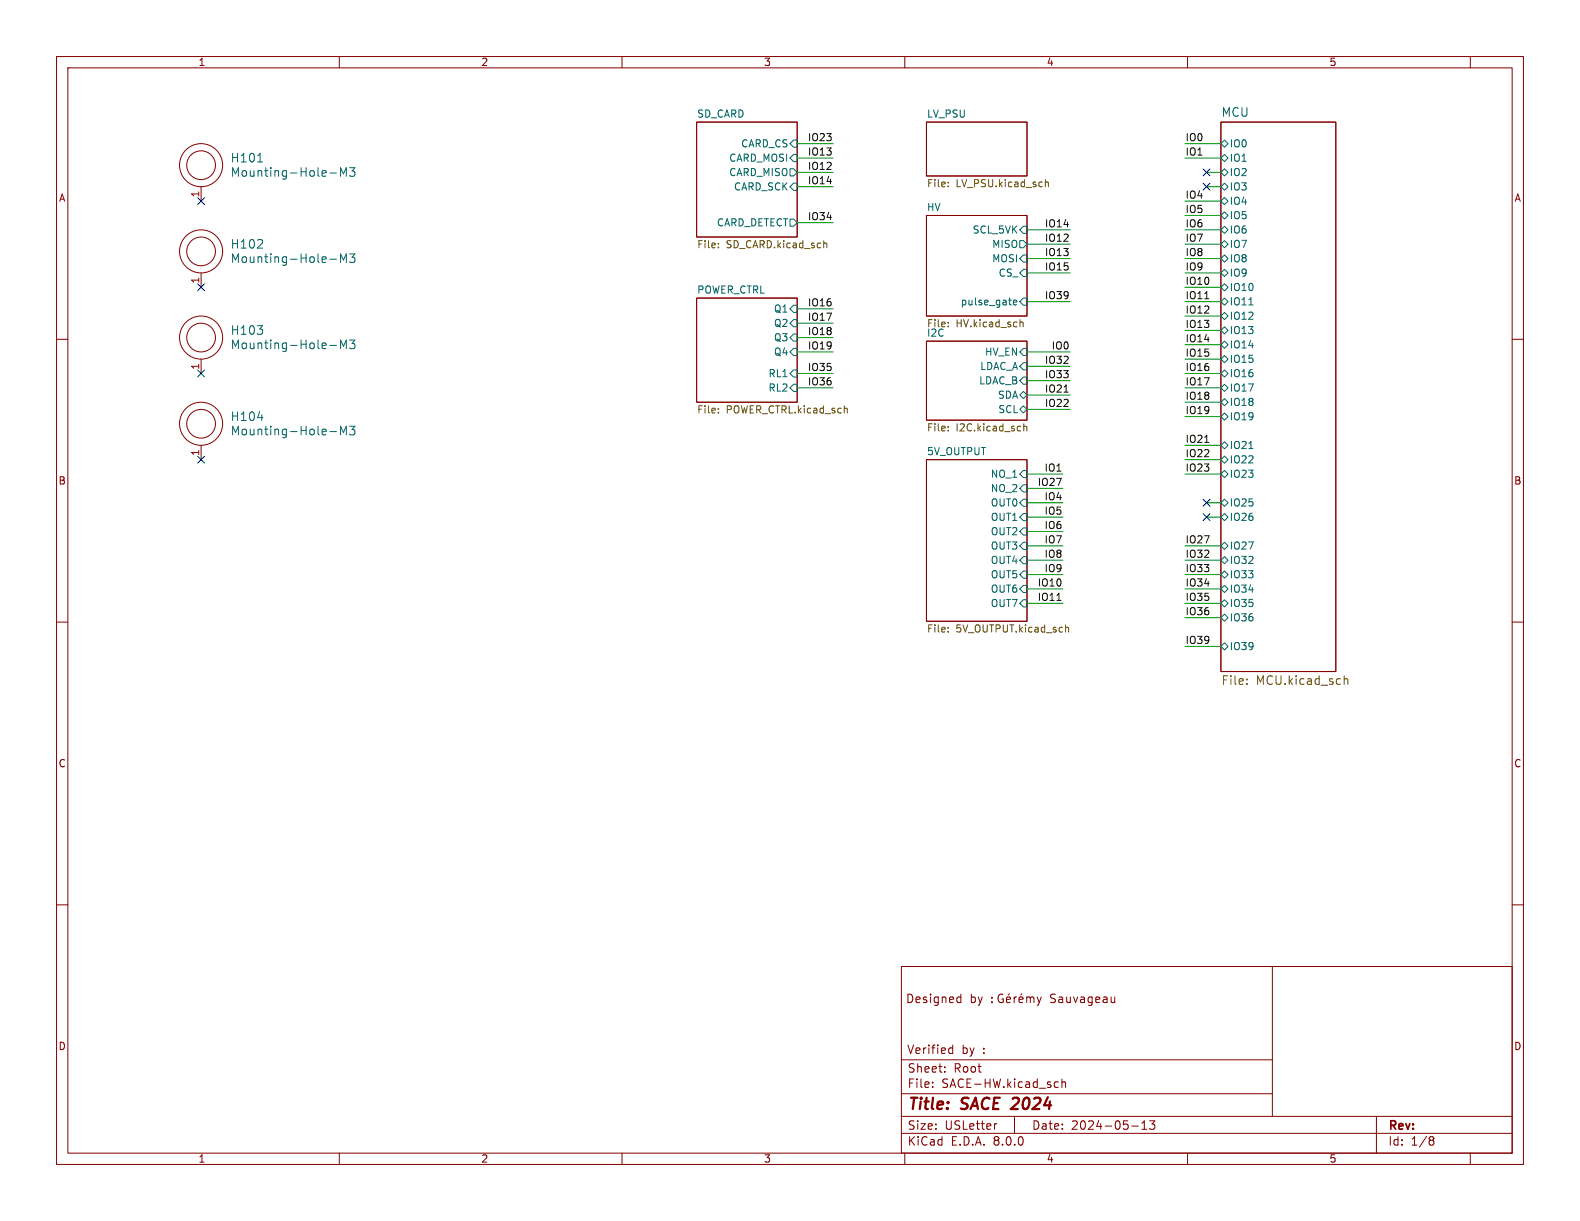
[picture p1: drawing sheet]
<svg xmlns="http://www.w3.org/2000/svg" width="279mm" height="216mm" viewBox="0 0 279 216" stroke-linecap="round" stroke-linejoin="round" font-family="sans-serif">
<g fill="none" stroke="#840000" stroke-width=".18">
<path d="M10 10h259.4v195.9h-259.4zM12 12h255.4v191.9h-255.4zM60 10v2M110 10v2M160 10v2M210 10v2M260 10v2M35.6 33v2.6M123.2 21.6h17.8v20.3h-17.8zM163.8 21.6h17.8v9.5h-17.8zM163.8 38.1h17.8v17.8h-17.8zM215.9 21.6h20.3v97.1h-20.3z"/>
<path d="M10 60h2M35.6 48.3v2.5M123.2 52.7h17.8v18.4h-17.8zM267.4 60h2M35.6 63.5v2.5M35.6 78.7v2.6M163.8 60.3h17.8v14h-17.8zM163.8 81.3h17.8v28.6h-17.8zM10 110h2M267.4 110h2M10 160h2M267.4 160h2"/>
<path d="M159.4 170.9h108v33h-108zM169.5 176.3l.4 .1M169.9 177.2l-.4 .1M169.9 175.8v1.5M175.4 177.1v.2M175.4 176.4v.1M177.3 175.9a.74 .74 0 0 0-.9 .5 .74 .74 0 0 0 .6 .9l.4-.2v-.5h-.3M178 176.8l.7-.2-.1-.2-.4-.1-.2 .2 .1 .7h.5M178.5 175.7l-.2 .2M179.3 176.3v1M179.8 176.3l-.3 .1-.2 .2M180.2 176.8l.7-.2-.1-.2-.4-.1-.2 .2 .1 .7h.5"/>
<path d="M180.7 175.7l-.2 .2M181.6 176.4l.4-.1 .2 .2M181.6 176.3v1M182.2 176.5l.2-.2 .4 .1v.9M182.2 176.5v.8M183.4 176.3l.4 1M183.8 177.3l-.2 .3-.2 .2M184.1 176.3l-.3 1M197.1 177.1l-.4 .2M197.1 176.3v1M225 170.9v26.5M159.4 197.4h108"/>
<path d="M159.4 193.4h65.6M159.4 187.4h65.6M164.9 192.1v.2M164.9 191.4v.1M167.1 189.4v.2M167.1 188.7v.1M167.9 186.2h.6M167.9 185.4h.6M168.5 184.8v1.5M176.3 198.7l-.3 .1M179.4 197.4v3M186.7 191.3l.4 .1"/>
<path d="M187.1 192.2l-.4 .1M187.8 191.4l.2-.1 .4 .1v.9M187.8 190.8v1.5M200.1 199.1h1.2M201.9 199.7h.9M201.9 198.6l.5-.4v1.5M203.3 198.2h.9l-.5 .6 .4 .1v.6l-.2 .2h-.4l-.2-.2M243.4 197.4v6.5M60 203.9v2M110 203.9v2M159.4 200.4h108M160 203.9v2"/>
<path d="M210 203.9v2M253 201h.3l.3 .3-.3 .3M253 201.6h.3M253.3 201.6l.2 .2 .1 .4-.3 .3h-.3M260 203.9v2"/>
<circle cx="35.6" cy="29.2" r="2.54"/>
<circle cx="35.6" cy="29.2" r="3.8"/>
<circle cx="35.6" cy="44.4" r="2.54"/>
<circle cx="35.6" cy="59.7" r="2.54"/>
<circle cx="35.6" cy="59.7" r="3.8"/>
<circle cx="35.6" cy="44.4" r="3.8"/>
<circle cx="35.6" cy="74.9" r="2.54"/>
<circle cx="35.6" cy="74.9" r="3.8"/>
</g>
<g fill="none" stroke="#006464" stroke-width=".18">
<path d="M45.6 28.6h.8M58.3 30.6h1.2M60.2 31.2v-1.5l.5 1 .5-1v1.5M61.8 29.7h1l-.5 .5 .4 .2v.6l-.2 .2h-.5l-.2-.2M139.7 29.8h.6l.7 .7-.7 .6h-.6zM139.7 38.7h.6l.7 .7-.7 .6h-.6zM140.3 27.3h.7v1.3h-.7l-.6-.7zM140.3 32.4h.7v1.3h-.7l-.6-.7zM140.3 24.8h.7v1.2h-.7l-.6-.6zM215.9 27.9l.6-.6 .7 .6-.7 .7zM215.9 33l.6-.6 .7 .6-.7 .7zM215.9 35.6l.6-.7 .7 .7-.7 .6z"/>
<path d="M215.9 25.4l.6-.6 .7 .6-.7 .6zM215.9 30.5l.6-.7 .7 .7-.7 .6zM215.9 38.1l.6-.6 .7 .6-.7 .6zM45.5 43.9h.9M46.4 42.5v.5M58.3 45.8h1.2M60.2 46.4v-1.5l.5 1.1 .5-1.1v1.5M61.8 44.9h1l-.5 .6 .4 .1v.7l-.2 .1h-.5l-.2-.1M140.3 56.5h.7v1.3h-.7l-.6-.6zM140.3 54h.7v1.2h-.7l-.6-.6zM140.3 59.1h.7v1.2h-.7l-.6-.6zM179.2 53.5l.6-.1-.1-.3h-.3l-.2 .2 .1 .6h.4"/>
<path d="M180.3 42.5h.7l.6 .7-.6 .6h-.7zM181 40h.6v1.3h-.6l-.7-.7zM181 45.1h.6v1.3h-.6l-.7-.7zM181 47.6h.6v1.3h-.6l-.7-.6zM181 52.7h.6v1.3h-.6l-.7-.7zM215.9 45.7l.6-.6 .7 .6-.7 .7zM215.9 43.2l.6-.7 .7 .7-.7 .6zM215.9 40.6l.6-.6 .7 .6-.7 .7zM215.9 58.4l.6-.6 .7 .6-.7 .7zM215.9 48.3l.6-.7 .7 .7-.7 .6zM215.9 55.9l.6-.7 .7 .7-.7 .6zM215.9 50.8l.6-.6 .7 .6-.7 .6z"/>
<path d="M215.9 53.3l.6-.6 .7 .6-.7 .7zM220.8 53.9h.8M45.6 73.8h.9M58.3 76.3h1.2M58.3 61.1h1.2M60.2 61.7v-1.6l.5 1.1 .5-1.1v1.6M60.2 76.9v-1.5l.5 1.1 .5-1.1v1.5M61.8 75.4h1l-.5 .6 .4 .1v.7l-.2 .1h-.5l-.2-.1M61.8 60.1h1l-.5 .6 .4 .2v.6l-.2 .2h-.5l-.2-.2M140.3 67.9h.7v1.3h-.7l-.6-.6zM140.3 65.4h.7v1.3h-.7l-.6-.7zM140.3 61.6h.7v1.3h-.7l-.6-.7z"/>
<path d="M180.3 72.4l.7-.6 .6 .6-.6 .6zM181 69.2l.6 .7-.6 .6-.7-.6zM181 66.7h.6v1.2h-.6l-.7-.6zM181 64.1h.6v1.3h-.6l-.7-.6zM181 61.6h.6v1.3h-.6l-.7-.7zM215.9 63.5l.6-.6 .7 .6-.7 .6zM215.9 78.7l.6-.6 .7 .6-.7 .7zM215.9 73.7l.6-.7 .7 .7-.7 .6zM215.9 71.1l.6-.6 .7 .6-.7 .7zM215.9 66l.6-.6 .7 .6-.7 .7zM215.9 68.6l.6-.7 .7 .7-.7 .6zM215.9 61l.6-.7 .7 .7-.7 .6z"/>
<path d="M220.8 79.3h.8M181 98.4h.6v1.3h-.6l-.7-.6zM181 90.8h.6v1.3h-.6l-.7-.7zM181 95.9h.6v1.3h-.6l-.7-.7zM181 93.3h.6v1.3h-.6l-.7-.6zM181 88.3h.6v1.2h-.6l-.7-.6zM181 83.2h.6v1.3h-.6l-.7-.7zM181 85.7h.6v1.3h-.6l-.7-.6zM215.9 83.8l.6-.6 .7 .6-.7 .7zM215.9 81.3l.6-.7 .7 .7-.7 .6zM215.9 99.1l.6-.7 .7 .7-.7 .6zM215.9 88.9l.6-.6 .7 .6-.7 .6z"/>
<path d="M215.9 91.4l.6-.6 .7 .6-.7 .7zM215.9 96.5l.6-.6 .7 .6-.7 .7zM181 101h.6v1.2h-.6l-.7-.6zM181 103.5h.6v1.3h-.6l-.7-.7zM181 106h.6v1.3h-.6l-.7-.6zM215.9 106.7l.6-.7 .7 .7-.7 .6zM215.9 101.6l.6-.6 .7 .6-.7 .6zM215.9 109.2l.6-.6 .7 .6-.7 .7zM215.9 114.3l.6-.6 .7 .6-.7 .6zM215.9 104.1l.6-.6 .7 .6-.7 .7z"/>
</g>
<g fill="none" stroke="#725600" stroke-width=".18">
<path d="M167.7 32.9v.1M167.7 32.2v.2M184.9 31.8v1.2M184.9 32.3l.1-.1h.3l.1 .8M127 43.7v.1M127 43v.2M145.7 43.1l.1-.1h.4v.8M167.7 57v.1M167.7 57.7v.1M180.4 56.5v1.3M180.4 57.1l.2-.2 .3 .1v.8M127 72.2v.2"/>
<path d="M127 72.9v.1M149.5 72.2l.3 .2v.6M167.7 75.4v.1M167.7 76.1v.1M181 74.9v1.3M181 75.5l.2-.1h.3l.1 .8M167.7 111v.1M167.7 111.6v.2M188.4 110.5v1.3M188.4 111l.2-.1 .3 .1 .1 .8M237.7 119.5v1.5M220.5 120.9v.1"/>
<path d="M220.5 120.1v.1M237.7 120.1l.2-.1 .4 .1 .1 .9"/>
</g>
<path d="M213 52.8h.8M188.2 69.3h.7M213 78.2h.8M186.9 106.2h.7" fill="none" stroke="#0f0f0f" stroke-width=".18"/>
<g fill="none" stroke="#009600" stroke-width=".18">
<path d="M141 25.4h6.3M141 27.9h6.3M141 30.5h6.3M141 33h6.3M141 39.4h6.3M209.5 25.4h6.4M209.5 27.9h6.4M209.5 35.6h6.4M209.5 38.1h6.4M213.4 30.5h2.5M213.4 33h2.5M141 54.6h6.3"/>
<path d="M141 57.2h6.3M141 59.7h6.3M181.6 53.3h7.6M181.6 45.7h7.6M181.6 48.3h7.6M181.6 40.6h7.6M181.6 43.2h7.6M209.5 50.8h6.4M209.5 55.9h6.4M209.5 53.3h6.4M209.5 45.7h6.4M209.5 48.3h6.4"/>
<path d="M209.5 58.4h6.4M209.5 40.6h6.4M209.5 43.2h6.4M141 68.6h6.3M141 66h6.3M141 62.2h6.3M181.6 72.4h7.6M181.6 64.8h7.6M181.6 69.9h7.6M181.6 62.2h7.6M181.6 67.3h7.6M209.5 68.6h6.4"/>
<path d="M209.5 78.7h6.4M209.5 73.7h6.4M209.5 66h6.4M209.5 61h6.4M209.5 71.1h6.4M209.5 63.5h6.4M181.6 86.4h6.4M181.6 83.8h6.4M181.6 88.9h6.4M181.6 94h6.4M181.6 91.4h6.4M181.6 99.1h6.4"/>
<path d="M181.6 96.5h6.4M209.5 83.8h6.4M209.5 81.3h6.4M209.5 99.1h6.4M209.5 96.5h6.4M213.4 88.9h2.5M213.4 91.4h2.5M181.6 106.7h6.4M181.6 104.1h6.4M181.6 101.6h6.4M209.5 106.7h6.4M209.5 114.3h6.4"/>
<path d="M209.5 109.2h6.4M209.5 104.1h6.4M209.5 101.6h6.4"/>
</g>
<g fill="none" stroke="#000084" stroke-width=".18">
<path d="M35 35l1.2 1.2M36.2 35l-1.2 1.2M212.8 32.4l1.2 1.2M212.8 29.9l1.2 1.2M214 32.4l-1.2 1.2M214 29.9l-1.2 1.2M35 50.2l1.2 1.2M36.2 50.2l-1.2 1.2M35 65.4l1.2 1.2M36.2 65.4l-1.2 1.2M35 80.7l1.2 1.2M36.2 80.7l-1.2 1.2"/>
<path d="M212.8 88.3l1.2 1.2M212.8 90.8l1.2 1.2M214 88.3l-1.2 1.2M214 90.8l-1.2 1.2"/>
</g>
<g font-size="2.8" fill="#840000">
<text x="160.4" y="196.8">Title:</text>
<text x="170.1" y="196.8">SACE 2024</text>
</g>
<g font-size="2.1" fill="#006464">
<text x="215.9" y="20.8">MCU</text>
<text x="40.7" y="28.9">H101</text>
<text x="40.7" y="31.5">Mounting-Hole-M3</text>
<text x="40.7" y="44.2">H102</text>
<text x="40.7" y="46.7">Mounting-Hole-M3</text>
<text x="40.7" y="59.4">H103</text>
<text x="40.7" y="62">Mounting-Hole-M3</text>
<text x="40.7" y="74.7">H104</text>
<text x="40.7" y="77.2">Mounting-Hole-M3</text>
</g>
<g font-size="2.1" fill="#725600">
<text x="215.9" y="121.4">File:</text>
<text x="222.1" y="121.4">MCU.kicad_sch</text>
</g>
<g font-size="2.1" fill="#840000">
<text x="160.1" y="177.6">Designed</text>
<text x="171.5" y="177.6">by</text>
<text x="185.5" y="177.6">Sauvageau</text>
<text x="160.3" y="186.6">Verified</text>
<text x="160.4" y="189.9">Sheet:</text>
<text x="168.6" y="189.9">Root</text>
<text x="170" y="186.6">by</text>
<text x="173.8" y="186.6">:</text>
<text x="160.4" y="192.6">File:</text>
<text x="166.5" y="192.6">SACE-HW.kicad_sch</text>
<text x="160.4" y="202.8">KiCad</text>
<text x="160.4" y="200">Size:</text>
<text x="167.1" y="200">USLetter</text>
<text x="168.1" y="202.8">E.D.A.</text>
<text x="175.7" y="202.8">8.0.0</text>
<text x="182.4" y="200">Date:</text>
<text x="189.4" y="200">2024-05-13</text>
<text x="245.4" y="200.2">Rev:</text>
<text x="245.4" y="202.8">Id:</text>
<text x="249.5" y="202.8">1/8</text>
</g>
<g font-size="1.8" fill="#840000">
<text x="35" y="11.9">1</text>
<text x="85" y="11.9">2</text>
<text x="135" y="11.9">3</text>
<text x="185" y="11.9">4</text>
<text x="235" y="11.9">5</text>
<text x="10.3" y="35.9">A</text>
<text x="267.7" y="35.9">A</text>
<text x="10.3" y="85.9">B</text>
<text x="267.7" y="85.9">B</text>
<text x="10.3" y="135.9">C</text>
<text x="267.7" y="135.9">C</text>
<text x="10.3" y="185.9">D</text>
<text x="267.7" y="185.9">D</text>
<text x="35" y="205.8">1</text>
<text x="85" y="205.8">2</text>
<text x="135" y="205.8">3</text>
<text x="185" y="205.8">4</text>
<text x="235" y="205.8">5</text>
</g>
<g font-size="1.8" fill="#006464">
<text x="123.2" y="20.9">SD_CARD</text>
<text x="163.8" y="20.9">LV_PSU</text>
<text x="128.8" y="28.8">CARD_MOSI</text>
<text x="131" y="26.3">CARD_CS</text>
<text x="217.4" y="28.8">IO1</text>
<text x="217.4" y="26.3">IO0</text>
<text x="128.8" y="31.3">CARD_MISO</text>
<text x="129.7" y="33.9">CARD_SCK</text>
<text x="217.4" y="33.9">IO3</text>
<text x="217.4" y="31.3">IO2</text>
<text x="126.7" y="40.2">CARD_DETECT</text>
<text x="163.8" y="37.4">HV</text>
<text x="171.9" y="41.5">SCL_5VK</text>
<text x="217.4" y="41.5">IO6</text>
<text x="217.4" y="36.4">IO4</text>
<text x="217.4" y="39">IO5</text>
<text x="175.4" y="44">MISO</text>
<text x="175.4" y="46.6">MOSI</text>
<text x="217.4" y="46.6">IO8</text>
<text x="217.4" y="44">IO7</text>
<text x="123.2" y="52">POWER_CTRL</text>
<text x="176.5" y="49.1">CS_</text>
<text x="217.4" y="49.1">IO9</text>
<text x="217.4" y="51.7">IO10</text>
<text x="136.8" y="58">Q2</text>
<text x="136.8" y="55.5">Q1</text>
<text x="169.8" y="54.2">pulse_gate</text>
<text x="217.4" y="59.3">IO13</text>
<text x="217.4" y="56.7">IO12</text>
<text x="217.4" y="54.2">IO11</text>
<text x="136.8" y="63.1">Q4</text>
<text x="136.8" y="60.6">Q3</text>
<text x="173.2" y="65.6">LDAC_A</text>
<text x="174.1" y="63.1">HV_EN</text>
<text x="217.4" y="64.4">IO15</text>
<text x="217.4" y="61.8">IO14</text>
<text x="135.8" y="69.4">RL2</text>
<text x="135.8" y="66.9">RL1</text>
<text x="173.1" y="68.2">LDAC_B</text>
<text x="176.4" y="70.7">SDA</text>
<text x="217.4" y="72">IO18</text>
<text x="217.4" y="66.9">IO16</text>
<text x="217.4" y="69.4">IO17</text>
<text x="176.4" y="73.3">SCL</text>
<text x="217.4" y="74.5">IO19</text>
<text x="163.8" y="80.6">5V_OUTPUT</text>
<text x="217.4" y="79.6">IO21</text>
<text x="217.4" y="82.1">IO22</text>
<text x="175.1" y="89.8">OUT0</text>
<text x="175.1" y="84.7">NO_1</text>
<text x="175.1" y="87.2">NO_2</text>
<text x="217.4" y="84.7">IO23</text>
<text x="217.4" y="89.8">IO25</text>
<text x="175.1" y="92.3">OUT1</text>
<text x="175.1" y="94.8">OUT2</text>
<text x="217.4" y="92.3">IO26</text>
<text x="175.1" y="99.9">OUT4</text>
<text x="175.1" y="97.4">OUT3</text>
<text x="217.4" y="99.9">IO32</text>
<text x="217.4" y="97.4">IO27</text>
<text x="175.1" y="102.5">OUT5</text>
<text x="175.1" y="105">OUT6</text>
<text x="175.1" y="107.5">OUT7</text>
<text x="217.4" y="107.5">IO35</text>
<text x="217.4" y="102.5">IO33</text>
<text x="217.4" y="105">IO34</text>
<text x="217.4" y="110.1">IO36</text>
<text x="217.4" y="115.2">IO39</text>
</g>
<g font-size="1.8" fill="#0f0f0f">
<text x="142.8" y="27.6">IO13</text>
<text x="142.8" y="25.1">IO23</text>
<text x="209.5" y="25.1">IO0</text>
<text x="209.5" y="27.6">IO1</text>
<text x="142.8" y="30.1">IO12</text>
<text x="142.8" y="32.7">IO14</text>
<text x="209.5" y="35.2">IO4</text>
<text x="142.8" y="39">IO34</text>
<text x="184.7" y="40.3">IO14</text>
<text x="209.5" y="37.8">IO5</text>
<text x="209.5" y="40.3">IO6</text>
<text x="184.7" y="47.9">IO15</text>
<text x="184.7" y="45.4">IO13</text>
<text x="184.7" y="42.8">IO12</text>
<text x="209.5" y="47.9">IO9</text>
<text x="209.5" y="42.8">IO7</text>
<text x="209.5" y="45.4">IO8</text>
<text x="184.7" y="53">IO39</text>
<text x="209.5" y="50.5">IO10</text>
<text x="209.5" y="53">IO11</text>
<text x="142.8" y="54.3">IO16</text>
<text x="142.8" y="56.8">IO17</text>
<text x="142.8" y="59.3">IO18</text>
<text x="209.5" y="55.5">IO12</text>
<text x="209.5" y="58.1">IO13</text>
<text x="142.8" y="65.7">IO35</text>
<text x="142.8" y="61.9">IO19</text>
<text x="184.7" y="64.4">IO32</text>
<text x="185.9" y="61.9">IO0</text>
<text x="209.5" y="65.7">IO16</text>
<text x="209.5" y="63.2">IO15</text>
<text x="209.5" y="60.6">IO14</text>
<text x="142.8" y="68.2">IO36</text>
<text x="184.7" y="67">IO33</text>
<text x="184.7" y="69.5">IO21</text>
<text x="209.5" y="68.2">IO17</text>
<text x="209.5" y="70.8">IO18</text>
<text x="184.7" y="72">IO22</text>
<text x="209.5" y="73.3">IO19</text>
<text x="184.6" y="83.5">IO1</text>
<text x="209.5" y="80.9">IO22</text>
<text x="209.5" y="78.4">IO21</text>
<text x="209.5" y="83.5">IO23</text>
<text x="183.4" y="86">IO27</text>
<text x="184.6" y="88.6">IO4</text>
<text x="184.6" y="91.1">IO5</text>
<text x="184.6" y="93.6">IO6</text>
<text x="184.6" y="101.3">IO9</text>
<text x="184.6" y="96.2">IO7</text>
<text x="184.6" y="98.7">IO8</text>
<text x="209.5" y="96.2">IO27</text>
<text x="209.5" y="98.7">IO32</text>
<text x="209.5" y="101.3">IO33</text>
<text x="183.4" y="106.3">IO11</text>
<text x="183.4" y="103.8">IO10</text>
<text x="209.5" y="103.8">IO34</text>
<text x="209.5" y="106.3">IO35</text>
<text x="209.5" y="114">IO39</text>
<text x="209.5" y="108.9">IO36</text>
</g>
<g font-size="1.8" fill="#a90000">
<text x="35.3" y="35" transform="rotate(-90 35.3 35)">1</text>
<text x="35.3" y="50.2" transform="rotate(-90 35.3 50.2)">1</text>
<text x="35.3" y="65.5" transform="rotate(-90 35.3 65.5)">1</text>
<text x="35.3" y="80.7" transform="rotate(-90 35.3 80.7)">1</text>
</g>
<g font-size="1.8" fill="#725600">
<text x="163.8" y="33.4">File:</text>
<text x="169.1" y="33.4">LV_PSU.kicad_sch</text>
<text x="123.2" y="44.2">File:</text>
<text x="128.4" y="44.2">SD_CARD.kicad_sch</text>
<text x="163.8" y="59.6">I2C</text>
<text x="163.8" y="58.2">File:</text>
<text x="169.1" y="58.2">HV.kicad_sch</text>
<text x="123.2" y="73.4">File:</text>
<text x="128.4" y="73.4">POWER_CTRL.kicad_sch</text>
<text x="163.8" y="76.6">File:</text>
<text x="169.1" y="76.6">I2C.kicad_sch</text>
<text x="163.8" y="112.2">File:</text>
<text x="169.1" y="112.2">5V_OUTPUT.kicad_sch</text>
</g>
</svg>
